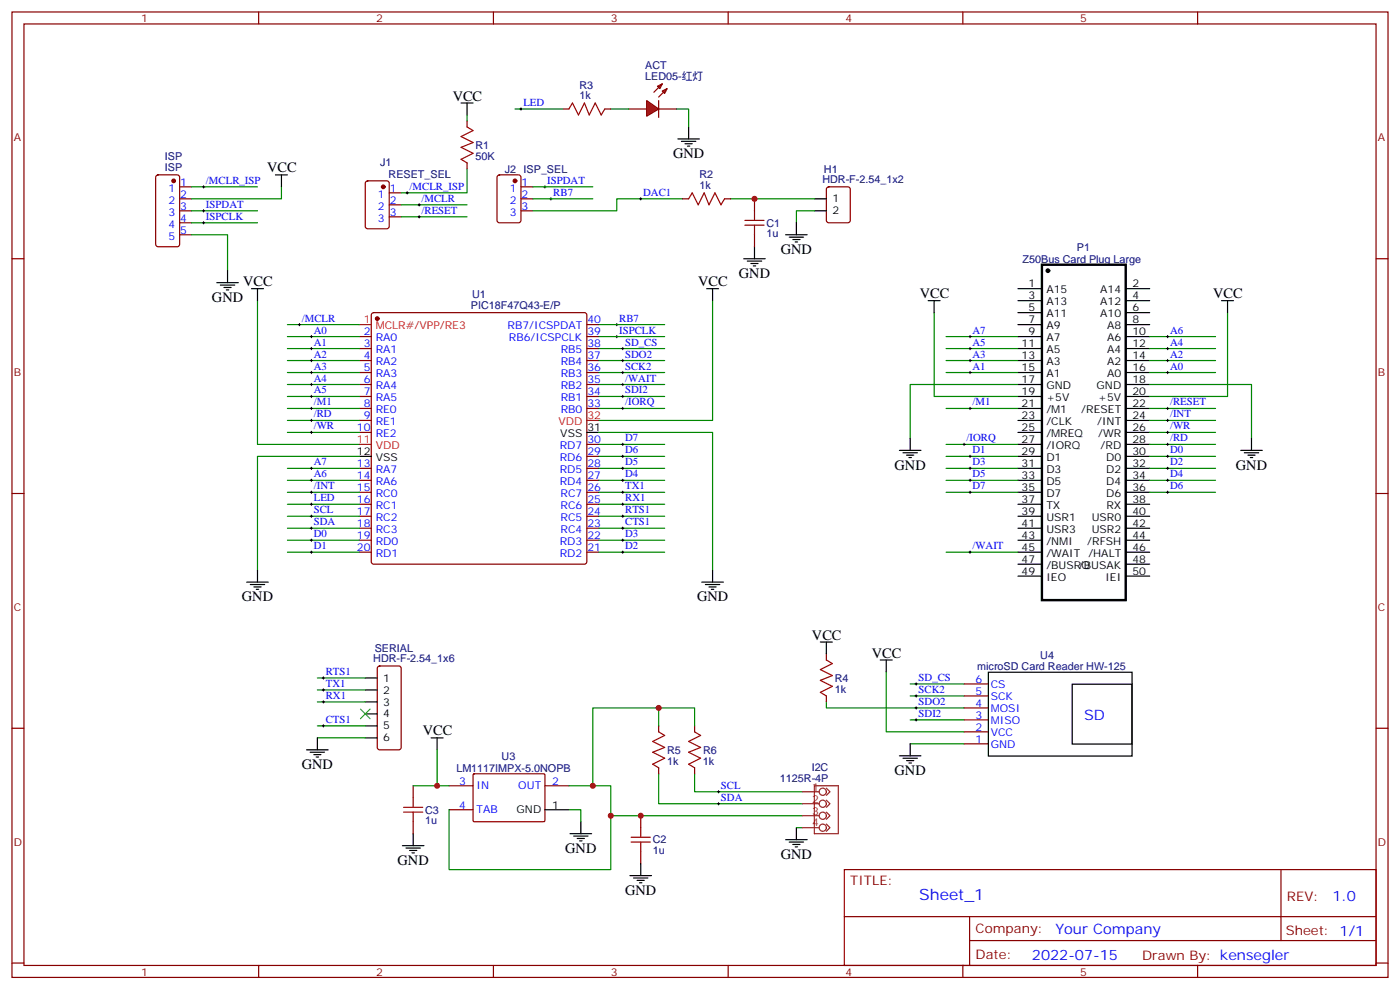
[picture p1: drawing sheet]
<svg xmlns="http://www.w3.org/2000/svg" width="412mm" height="292mm" viewBox="0 0 412 292" stroke-linecap="round" stroke-linejoin="round" font-family="sans-serif">
<g fill="none" stroke="#870000" stroke-width=".35">
<path d="M3.5 3.5h405.4v284.4h-405.4zM7.1 7.1h398.2v277.2h-398.2zM76.2 3.5v3.6M145.3 3.5v3.6M214.5 3.5v3.6M283.6 3.5v3.6M352.8 3.5v3.6M137.6 35.6v1.8M185.2 32.1h5.3M193.7 25.4l1.4-.7-.7 1.4zM194 32.1h5.3M195.1 26.8l1.4-.7-.7 1.4z"/>
<path d="M195.1 24.7l-2.5 2.5M196.5 26.1l-2.5 2.5M46.1 51.7l.5-.2h5.6l.7 .4v20.1l-.4 .6-5.9 .1-.7-.5v-20zM52.9 58.6h3.5M52.9 55h3.5M107.8 53.5l.5-.2h5.6l.7 .4 .1 13-.5 .6-5.9 .1-.6-.5-.1-12.9zM114.7 56.8h3.5M137.6 48v1.7M146.6 51.7l.5-.2h5.7l.6 .4 .1 13-.5 .7h-5.9l-.6-.4-.1-13zM153.5 58.6h3.5M153.5 55h3.5M201.1 58.6h1.7"/>
<path d="M213.4 58.6h1.8M222.2 58.6v3.5M243.7 55.2l.4-.2h5.7l.6 .5 .1 9.4-.5 .7h-5.9l-.6-.4-.1-9.5zM3.5 76.2h3.6M52.9 69.1h3.5M52.9 65.6h3.5M52.9 62.1h3.5M114.7 60.3h3.5M114.7 63.9h3.5M153.5 62.1h3.5M222.2 69.1v3.6M405.3 76.2h3.6"/>
<path d="M105.8 99.1h3.6M109.6 92.3l.5-.2h62.1l.5 .2 .2 .5v72.7l-.3 .5-.4 .2h-62.1l-.5-.3-.2-.4v-72.7zM172.9 99.1h3.5M172.9 95.6h3.5M105.8 102.7h3.6M105.8 106.2h3.6M105.8 109.7h3.6M105.8 113.2h3.6M105.8 116.8h3.6M172.9 102.7h3.5M172.9 106.2h3.5M172.9 109.7h3.5"/>
<path d="M172.9 113.2h3.5M172.9 116.8h3.5M105.8 120.3h3.6M105.8 123.8h3.6M105.8 127.4h3.6M105.8 137.9h3.6M172.9 120.3h3.5M172.9 137.9h3.5M172.9 134.4h3.5M172.9 130.9h3.5M3.5 145.3h3.6M105.8 141.5h3.6"/>
<path d="M105.8 145h3.6M105.8 148.5h3.6M105.8 152h3.6M105.8 155.6h3.6M105.8 159.1h3.6M172.9 141.5h3.5M172.9 145h3.5M172.9 148.5h3.5M172.9 152h3.5M172.9 155.6h3.5M172.9 159.1h3.5M405.3 145.3h3.6"/>
<path d="M105.8 162.6h3.6M172.9 162.6h3.5M111.4 196.4l.4-.3h5.7l.6 .5 .1 23.5-.5 .7h-5.9l-.6-.4-.1-23.6zM3.5 214.5h3.6M405.3 214.5h3.6M248.7 256.1h156.6v28.2h-156.6zM377.3 256.1v20.9M248.7 270h156.5M285.6 277h119.6M285.6 270v14.1M3.5 283.6h3.6M76.2 284.3v3.6"/>
<path d="M145.3 284.3v3.6M214.5 284.3v3.6M283.6 284.3v3.6M352.8 284.3v3.6M405.3 283.6h3.6"/>
</g>
<g fill="#870000" stroke="#870000" stroke-width=".35">
<circle cx="111.1" cy="93.8" r=".53"/>
<circle cx="51.2" cy="53.3" r=".53"/>
<circle cx="112.9" cy="55" r=".53"/>
<circle cx="151.7" cy="53.3" r=".53"/>
</g>
<path d="M105.8 95.6h3.6M105.8 130.9h3.6M172.9 123.8h3.5" fill="none" stroke="#f00" stroke-width=".35"/>
<g fill="none" stroke="#000" stroke-width=".35">
<path d="M135.8 30.3h3.5M137.6 30.3v3.6M81.1 51.5h3.6M82.9 51.5v3.5M239.9 58.6h3.5M67 79.7v3.6M219.1 76.2h6.3M220.1 76.9h4.3M221.2 77.6h2.1M221.9 78.3h.7M222.2 72.7v3.5M231.4 69.1h6.4"/>
<path d="M232.5 69.9h4.2M233.5 70.6h2.2M234.2 71.3h.7M234.6 65.6v3.5M239.9 62.1h3.5M63.9 83.3h6.3M64.9 84h4.2M66 84.7h2.1M66.7 85.4h.7M74.1 85h3.5M75.8 85v3.5M208.1 85h3.6"/>
<path d="M209.9 85v3.5M273.4 88.5h3.5M275.2 88.5v3.6M299.9 85h7M299.9 88.5h7M299.9 92.1h7M299.9 95.6h7M299.9 99.1h7M331.6 85h7.1M331.6 88.5h7.1M331.6 92.1h7.1M331.6 95.6h7.1"/>
<path d="M331.6 99.1h7.1M359.8 88.5h3.6M361.6 88.5v3.6M299.9 102.7h7M299.9 106.2h7M299.9 109.7h7M299.9 113.2h7M299.9 116.8h7M331.6 102.7h7.1M331.6 106.2h7.1M331.6 109.7h7.1M331.6 113.2h7.1"/>
<path d="M331.6 116.8h7.1M105.8 134.4h3.6M172.9 127.4h3.5M264.9 132.6h6.4M266 133.3h4.2M267.1 134.1h2.1M267.8 134.8h.7M268.1 129.1v3.5M299.9 134.4h7M299.9 127.4h7M299.9 120.3h7M299.9 123.8h7"/>
<path d="M299.9 130.9h7M299.9 137.9h7M331.6 134.4h7.1M331.6 127.4h7.1M331.6 120.3h7.1M331.6 123.8h7.1M331.6 130.9h7.1M331.6 137.9h7.1M365.5 132.6h6.3M366.5 133.3h4.3M367.6 134.1h2.1M368.3 134.8h.7"/>
<path d="M368.7 129.1v3.5M299.9 141.5h7M299.9 145h7M299.9 148.5h7M299.9 152h7M299.9 155.6h7M299.9 159.1h7M331.6 141.5h7.1M331.6 145h7.1M331.6 148.5h7.1M331.6 152h7.1M331.6 155.6h7.1"/>
<path d="M331.6 159.1h7.1M72.7 171.4h6.3M73.7 172.2h4.3M74.8 172.9h2.1M75.5 173.6h.7M75.8 167.9v3.5M206.7 171.4h6.4M207.8 172.2h4.2M208.8 172.9h2.2M209.5 173.6h.8M209.9 167.9v3.5M299.9 162.6h7"/>
<path d="M299.9 166.2h7M299.9 169.7h7M331.6 162.6h7.1M331.6 166.2h7.1M331.6 169.7h7.1M107.6 199.7h3.5M259.3 194.4h3.5M261.1 194.4v3.5M93.5 217.3v3.5M107.6 203.2h3.5M107.6 206.7h3.5M107.6 210.3h3.5"/>
<path d="M107.6 213.8h3.5M107.6 217.3h3.5M268.1 219.1v3.5M90.3 220.8h6.4M91.4 221.5h4.2M92.4 222.2h2.1M93.1 223h.7M264.9 222.6h6.4M266 223.3h4.2M267.1 224h2.1M267.8 224.7h.7M231.4 247.3h6.4"/>
<path d="M232.5 248h4.2M233.5 248.7h2.2M234.2 249.4h.7M234.6 243.8v3.5"/>
</g>
<path d="M306.9 78h24.7v98.7h-24.7z" fill="none" stroke="#000" stroke-width=".71"/>
<circle cx="308.7" cy="79.7" r=".53" fill="#000" stroke="#000" stroke-width=".35"/>
<g fill="none" stroke="#008700" stroke-width=".35">
<path d="M137.6 33.9v1.7M56.4 55h19.4M82.9 55v3.6h-26.5M137.6 49.7v7.1h-19.4M157 55h17.6M201.1 58.6h-19.4v3.5h-24.7M215.2 58.6h24.7M56.4 69.1h10.6v10.6M56.4 62.1h19.4M56.4 65.6h19.4M118.2 60.3h19.4M118.2 63.9h19.4"/>
<path d="M239.9 62.1h-5.3v3.5M75.8 88.5v42.4h30M84.7 99.1h21.1M84.7 95.6h21.1M209.9 88.5v35.3h-33.5M275.2 92.1v24.7h24.7M278.7 99.1h21.2M338.7 99.1h19.4M361.6 92.1v24.7h-22.9M84.7 102.7h21.1M84.7 109.7h21.1M84.7 106.2h21.1"/>
<path d="M84.7 113.2h21.1M84.7 116.8h21.1M176.4 102.7h19.4M176.4 109.7h19.4M176.4 106.2h19.4M176.4 113.2h19.4M176.4 116.8h19.4M278.7 102.7h21.2M278.7 109.7h21.2M278.7 106.2h21.2M299.9 113.2h-31.8v15.9M338.7 113.2h30v15.9"/>
<path d="M338.7 102.7h19.4M338.7 109.7h19.4M338.7 106.2h19.4M84.7 120.3h21.1M84.7 137.9h21.1M84.7 123.8h21.1M84.7 127.4h21.1M105.8 134.4h-30v33.5M176.4 127.4h33.5v40.5M176.4 130.9h19.4M176.4 120.3h19.4M176.4 134.4h19.4"/>
<path d="M176.4 137.9h19.4M278.7 130.9h21.2M278.7 120.3h21.2M278.7 134.4h21.2M278.7 137.9h21.2M338.7 130.9h19.4M338.7 120.3h19.4M338.7 134.4h19.4M338.7 137.9h19.4M338.7 123.8h19.4M338.7 127.4h19.4M84.7 141.5h21.1"/>
<path d="M84.7 145h21.1M84.7 148.5h21.1M84.7 152h21.1M84.7 155.6h21.1M84.7 159.1h21.1M176.4 141.5h19.4M176.4 145h19.4M176.4 148.5h19.4M176.4 152h19.4M176.4 155.6h19.4M176.4 159.1h19.4M278.7 141.5h21.2"/>
<path d="M278.7 145h21.2M338.7 141.5h19.4M338.7 145h19.4M84.7 162.6h21.1M176.4 162.6h19.4M278.7 162.6h21.2M93.5 199.7h14.1M261.1 197.9v17.6h22.9M93.5 203.2h14.1M93.5 206.7h14.1M93.5 213.8h14.1M93.5 217.3h14.1"/>
<path d="M243.4 206.7v1.8h40.6M268.1 201.4h15.9M268.1 205h15.9M268.1 212h15.9M268.1 219.1h15.9"/>
</g>
<g fill="none" stroke="#000" stroke-width=".29">
<path d="M59.6 55h.7M60 54.7v.7M119.6 56.8h.7M119.9 56.4v.8M123.5 60v.7M160.2 55h.7M160.5 54.7v.7M161.9 58.6h.7M162.3 58.2v.7M188.4 58.6h.7M188.7 58.2v.7M59.6 62.1h.7"/>
<path d="M59.6 65.6h.7M60 61.7v.7M60 65.3v.7M123.1 63.9h.7M123.1 60.3h.7M123.5 63.5v.7M87.8 95.6h.7M88.2 95.2v.8M91.4 99.1h.7M91.7 98.8v.7M181.3 99.1h.7M181.7 98.8v.7"/>
<path d="M285.4 99.1h.7M285.8 98.8v.7M343.6 99.1h.7M344 98.8v.7M91.4 109.7h.7M91.4 106.2h.7M91.4 102.7h.7M91.4 113.2h.7M91.4 116.8h.7M91.7 102.3v.7M91.7 105.8v.7M91.7 109.4v.7"/>
<path d="M91.7 112.9v.7M91.7 116.4v.7M91.7 119.9v.8M183.1 109.7h.7M183.1 106.2h.7M183.1 102.7h.7M183.1 113.2h.7M183.1 116.8h.7M183.4 102.3v.7M183.4 105.8v.7M183.4 109.4v.7M183.4 112.9v.7"/>
<path d="M183.4 116.4v.7M183.4 119.9v.8M285.4 109.7h.7M285.4 106.2h.7M285.4 102.7h.7M285.8 102.3v.7M285.8 105.8v.7M285.8 109.4v.7M285.8 119.9v.8M343.6 109.7h.7M343.6 106.2h.7M343.6 102.7h.7"/>
<path d="M344 102.3v.7M344 105.8v.7M344 109.4v.7M344 119.9v.8M91.4 120.3h.7M91.4 137.9h.7M91.4 127.4h.7M91.4 123.8h.7M91.7 123.5v.7M91.7 127v.7M91.7 137.6v.7M183.1 120.3h.7"/>
<path d="M183.1 130.9h.7M183.1 134.4h.7M183.1 137.9h.7M183.4 130.5v.7M183.4 134.1v.7M183.4 137.6v.7M283.6 130.9h.7M284 130.5v.7M285.4 120.3h.7M285.4 134.4h.7M285.4 137.9h.7M285.8 134.1v.7"/>
<path d="M285.8 137.6v.7M343.6 120.3h.7M343.6 130.9h.7M343.6 134.4h.7M343.6 137.9h.7M343.6 127.4h.7M343.6 123.8h.7M344 123.5v.7M344 127v.7M344 130.5v.7M344 134.1v.7M344 137.6v.7"/>
<path d="M91.4 141.5h.7M91.4 145h.7M91.4 159.1h.7M91.4 152h.7M91.4 155.6h.7M91.4 148.5h.7M91.7 141.1v.7M91.7 144.6v.7M91.7 148.2v.7M91.7 151.7v.7M91.7 155.2v.7M91.7 158.8v.7"/>
<path d="M183.1 141.5h.7M183.1 145h.7M183.1 159.1h.7M183.1 152h.7M183.1 155.6h.7M183.1 148.5h.7M183.4 141.1v.7M183.4 144.6v.7M183.4 148.2v.7M183.4 151.7v.7M183.4 155.2v.7M183.4 158.8v.7"/>
<path d="M285.4 141.5h.7M285.4 145h.7M285.8 141.1v.7M285.8 144.6v.7M343.6 141.5h.7M343.6 145h.7M344 141.1v.7M344 144.6v.7M91.4 162.6h.7M91.7 162.3v.7M183.1 162.6h.7M183.4 162.3v.7"/>
<path d="M285.4 162.6h.7M285.8 162.3v.7M94.9 199.7h.7M95.2 199.3v.7M94.9 203.2h.7M94.9 206.7h.7M94.9 213.8h.7M95.2 202.8v.8M95.2 206.4v.7M95.2 213.4v.7M269.5 201.4h.7M269.5 208.5h.7"/>
<path d="M269.5 205h.7M269.5 212h.7M269.9 201.1v.7M269.9 204.6v.7M269.9 208.1v.7M269.9 211.7v.7"/>
</g>
<path d="M137.6 37.4l1.7 1.1-3.5 1.7 3.5 1.8-3.5 1.4 3.5 1.8-3.5 1.7 1.8 1.1M202.8 58.6l1.1-1.8 1.8 3.5 1.7-3.5 1.4 3.5 1.8-3.5 1.8 3.5 1-1.7M219.4 66.3h5.7M219.4 64.9h5.7M222.2 62.1v2.8M222.2 66.3v2.8" fill="none" stroke="#a10000" stroke-width=".35"/>
<path d="M106.2 208.8l2.8 2.9M109 208.8l-2.8 2.9" fill="none" stroke="#3c3" stroke-width=".35"/>
<path d="M190.5 29.6l3.5 2.5-3.5 2.1z" fill="#f00" stroke="#870000" stroke-width=".35"/>
<g fill="none" stroke="#870000" stroke-width=".35">
<path d="M165.8 32.1h1.8M178.2 32.1h1.7M194 29.6v5M243.4 192.6v1.8M194 213.8v1.7M204.6 213.8v1.7M243.4 205v1.7M284 219.1h7M284 215.5h7M284 212h7M284 208.5h7M284 205h7"/>
<path d="M284 201.4h7M121.7 231.4v3.5M132.3 231.4h7M132.3 238.5h7M139.4 228.1l.3-.2h20.6l.2 .3v13.6l-.3 .2-20.7-.1-.2-.2zM160.5 231.4h7.1M194 226.1v1.8M204.6 226.1v1.8M121.7 242v3.5M188.7 240.2v3.6M188.7 250.8v3.6"/>
</g>
<g fill="none" stroke="#000" stroke-width=".35">
<path d="M202.8 37.4v3.5M199.7 40.9h6.3M200.7 41.6h4.3M201.8 42.3h2.1M202.5 43h.7M241.7 189.1h3.5M243.4 189.1v3.5M291.1 198h42.4v24.7h-42.4zM127 217.3h3.5M128.8 217.3v3.5M315.8 201.5h17.7v17.6h-17.7zM160.5 238.5h7.1"/>
<path d="M118.5 249.1h6.4M119.6 249.8h4.2M120.6 250.5h2.2M121.4 251.2h.7M121.7 245.5v3.6M167.9 245.5h6.4M169 246.2h4.2M170 246.9h2.2M170.7 247.7h.7M171.1 242v3.5M185.6 257.9h6.3M186.6 258.6h4.3"/>
<path d="M187.7 259.3h2.1M188.4 260h.7M188.7 254.4v3.5"/>
</g>
<g fill="none" stroke="#008700" stroke-width=".35">
<path d="M151.7 32.1h14.1M179.9 32.1h5.3M199.3 32.1h3.5v5.3M157 58.6h17.6M176.4 99.1h19.4M176.4 95.6h19.4M194 213.8v-5.3h10.6v5.3M194 208.5h-19.4v22.9h-7M121.7 231.4h7.1M128.8 220.8v10.6h3.5M132.3 238.5v17.6h47.6v-15.9M167.6 238.5h3.5v3.5"/>
<path d="M174.6 231.4h5.3v8.8h56.5M194 227.9v8.8h42.4M204.6 227.9v5.3h31.8M234.6 243.8h1.8"/>
</g>
<path d="M167.6 32.1l1-1.8 1.8 3.6 1.8-3.6 1.4 3.6 1.7-3.6 1.8 3.6 1.1-1.8M243.4 194.4l1.8 1-3.5 1.8 3.5 1.8-3.5 1.4 3.5 1.7-3.5 1.8 1.7 1.1M194 215.5l1.8 1.1-3.5 1.8 3.5 1.7-3.5 1.4 3.5 1.8-3.5 1.8 1.7 1M204.6 215.5l1.8 1.1-3.6 1.8 3.6 1.7-3.6 1.4 3.6 1.8-3.6 1.8 1.8 1M118.9 239.2h5.6M118.9 237.8h5.6M121.7 234.9v2.9M121.7 239.2v2.8M185.9 248h5.7M185.9 246.6h5.7M188.7 243.8v2.8M188.7 248v2.8" fill="none" stroke="#a10000" stroke-width=".35"/>
<path d="M153.1 32.1h.7M153.5 31.8v.7M181.3 95.6h.7M181.7 95.2v.8M211.3 233.2h.7M211.3 236.7h.7M211.7 232.8v.7M211.7 236.4v.7" fill="none" stroke="#000" stroke-width=".29"/>
<g fill="none" stroke="#8c2424" stroke-width=".35">
<path d="M236.4 233.2h4.9M236.4 236.7h4.9M239.9 231.4h7v14.1h-7zM243.4 232.1l1.1 1.1-1.1 1M243.4 235.7l1.1 1-1.1 1.1M243.4 239.2l1.1 1-1.1 1.1M236.4 240.2h4.9M236.4 243.8h4.9M243.4 242.7l1.1 1.1-1.1 1"/>
<circle cx="242.4" cy="236.7" r="1.06"/>
<circle cx="242.4" cy="233.2" r="1.06"/>
<circle cx="242.4" cy="240.2" r="1.06"/>
<circle cx="242.4" cy="243.8" r="1.06"/>
</g>
<g fill="#c00">
<circle cx="222.3" cy="58.6" r=".88"/>
<circle cx="194" cy="208.5" r=".88"/>
<circle cx="174.6" cy="231.4" r=".88"/>
<circle cx="188.7" cy="240.2" r=".88"/>
<circle cx="128.8" cy="231.4" r=".88"/>
<circle cx="179.9" cy="240.2" r=".88"/>
</g>
<text font-size="4.6" fill="#00f" x="270.8" y="265.1">Sheet_1</text>
<g font-size="4.2">
<text x="133.3" y="29.6">VCC</text>
<text x="198.3" y="46.6">GND</text>
<text x="78.7" y="50.8">VCC</text>
<text x="230" y="74.8">GND</text>
<text x="217.7" y="81.8">GND</text>
<text x="62.4" y="88.9">GND</text>
<text x="71.6" y="84.3">VCC</text>
<text x="205.7" y="84.3">VCC</text>
<text x="270.9" y="87.8">VCC</text>
<text x="357.4" y="87.8">VCC</text>
<text x="263.5" y="138.3">GND</text>
<text x="364.1" y="138.3">GND</text>
<text x="71.3" y="177.1">GND</text>
<text x="205.3" y="177.1">GND</text>
<text x="239.2" y="188.4">VCC</text>
<text x="256.8" y="193.7">VCC</text>
<text x="124.5" y="216.6">VCC</text>
<text x="88.9" y="226.5">GND</text>
<text x="263.5" y="228.2">GND</text>
<text x="166.5" y="251.2">GND</text>
<text x="117.1" y="254.7">GND</text>
<text x="230" y="252.9">GND</text>
<text x="184.1" y="263.5">GND</text>
</g>
<g font-size="4.2" fill="#00f">
<text x="319.4" y="211.9">SD</text>
<text x="392.5" y="265.4">1.0</text>
<text x="310.9" y="274.9">Your Company</text>
<text x="304" y="282.7">2022-07-15</text>
</g>
<g font-size="3.9" fill="#800">
<text x="250.5" y="260.7">TITLE:</text>
<text x="379.1" y="265.4">REV:</text>
<text x="287.4" y="274.9">Company:</text>
<text x="378.7" y="275.5">Sheet: 1/1</text>
<text x="287.4" y="282.6">Date:</text>
<text x="336.4" y="282.7">Drawn By: kensegler</text>
</g>
<g font-size="3.2" fill="#800">
<text x="41.6" y="6.5">1</text>
<text x="110.8" y="6.5">2</text>
<text x="179.9" y="6.5">3</text>
<text x="249.1" y="6.5">4</text>
<text x="318.2" y="6.5">5</text>
<text x="4.1" y="41.6">A</text>
<text x="405.9" y="41.6">A</text>
<text x="4.1" y="110.8">B</text>
<text x="405.9" y="110.8">B</text>
<text x="4.1" y="179.9">C</text>
<text x="405.9" y="179.9">C</text>
<text x="4.1" y="249.1">D</text>
<text x="405.9" y="249.1">D</text>
<text x="41.6" y="287.3">1</text>
<text x="110.8" y="287.3">2</text>
<text x="179.9" y="287.3">3</text>
<text x="249.1" y="287.3">4</text>
<text x="318.2" y="287.3">5</text>
</g>
<g font-size="3.2" fill="#000080">
<text x="190.1" y="23.6">LED05-红灯</text>
<text x="190.1" y="20.4">ACT</text>
<text x="170.7" y="29.3">1k</text>
<text x="170.7" y="26.2">R3</text>
<text x="48.6" y="47.2">ISP</text>
<text x="140.1" y="47">50K</text>
<text x="140.1" y="43.8">R1</text>
<text x="48.6" y="50.4">ISP</text>
<text x="112" y="49">J1</text>
<text x="114.5" y="52.6">RESET_SEL</text>
<text x="148.7" y="50.9">J2 ISP_SEL</text>
<text x="206" y="52.5">R2</text>
<text x="242.2" y="54">HDR-F-2.54_1x2</text>
<text x="242.7" y="51">H1</text>
<text x="206" y="55.7">1k</text>
<text x="225.8" y="69.9">1u</text>
<text x="225.8" y="66.7">C1</text>
<text x="301.2" y="77.4">Z50Bus Card Plug Large</text>
<text x="317.2" y="74">P1</text>
<text x="139" y="87.8">U1</text>
<text x="138.7" y="91">PIC18F47Q43-E/P</text>
<text x="109.9" y="195.1">HDR-F-2.54_1x6</text>
<text x="110.4" y="192.1">SERIAL</text>
<text x="287.9" y="197.3">microSD Card Reader HW-125</text>
<text x="306.4" y="194">U4</text>
<text x="245.9" y="204">1k</text>
<text x="245.9" y="200.9">R4</text>
<text x="196.5" y="222">R5</text>
<text x="207.1" y="222">R6</text>
<text x="134.4" y="227.3">LM1117IMPX-5.0NOPB</text>
<text x="147.8" y="223.7">U3</text>
<text x="196.5" y="225.2">1k</text>
<text x="207.1" y="225.2">1k</text>
<text x="239.1" y="227.2">I2C</text>
<text x="229.7" y="230.4">1125R-4P</text>
<text x="125.2" y="239.6">C3</text>
<text x="125.2" y="242.8">1u</text>
<text x="192.3" y="251.6">1u</text>
<text x="192.3" y="248.4">C2</text>
</g>
<g font-size="3.2" fill="#00f">
<text x="154.2" y="31.2">LED</text>
<text x="49.6" y="60">2</text>
<text x="49.6" y="56.4">1</text>
<text x="53.1" y="58.2">2</text>
<text x="53.1" y="54.7">1</text>
<text x="60.7" y="54.2">/MCLR_ISP</text>
<text x="111.3" y="58.2">1</text>
<text x="114.8" y="56.4">1</text>
<text x="114.8" y="60">2</text>
<text x="120.6" y="55.9">/MCLR_ISP</text>
<text x="124.2" y="59.4">/MCLR</text>
<text x="150.1" y="56.4">1</text>
<text x="150.1" y="60">2</text>
<text x="153.6" y="54.7">1</text>
<text x="153.6" y="58.2">2</text>
<text x="161.2" y="54.2">ISPDAT</text>
<text x="163" y="57.7">RB7</text>
<text x="189.4" y="57.7">DAC1</text>
<text x="49.6" y="63.5">3</text>
<text x="53.1" y="65.3">4</text>
<text x="53.1" y="61.7">3</text>
<text x="60.7" y="61.2">ISPDAT</text>
<text x="60.7" y="64.7">ISPCLK</text>
<text x="111.3" y="61.7">2</text>
<text x="111.3" y="65.3">3</text>
<text x="114.8" y="63.5">3</text>
<text x="124.2" y="63">/RESET</text>
<text x="150.1" y="63.5">3</text>
<text x="153.6" y="61.7">3</text>
<text x="49.6" y="70.6">5</text>
<text x="49.6" y="67">4</text>
<text x="53.1" y="68.8">5</text>
<text x="88.9" y="94.7">/MCLR</text>
<text x="173" y="95.2">40</text>
<text x="182.4" y="94.7">RB7</text>
<text x="92.4" y="98.2">A0</text>
<text x="92.4" y="101.8">A1</text>
<text x="107.2" y="98.8">2</text>
<text x="110.7" y="100.5">RA0</text>
<text x="149.5" y="97">RB7/ICSPDAT</text>
<text x="149.9" y="100.5">RB6/ICSPCLK</text>
<text x="173" y="98.8">39</text>
<text x="182.4" y="98.2">ISPCLK</text>
<text x="184.1" y="101.8">SD_CS</text>
<text x="286.5" y="101.8">A5</text>
<text x="286.5" y="98.2">A7</text>
<text x="344.7" y="101.8">A4</text>
<text x="344.7" y="98.2">A6</text>
<text x="92.4" y="105.3">A2</text>
<text x="107.2" y="102.3">3</text>
<text x="107.2" y="105.8">4</text>
<text x="110.7" y="104.1">RA1</text>
<text x="110.7" y="107.6">RA2</text>
<text x="165.2" y="107.6">RB4</text>
<text x="165.2" y="104.1">RB5</text>
<text x="173" y="105.8">37</text>
<text x="173" y="102.3">38</text>
<text x="184.1" y="105.3">SDO2</text>
<text x="286.5" y="105.3">A3</text>
<text x="344.7" y="105.3">A2</text>
<text x="92.4" y="108.8">A3</text>
<text x="92.4" y="112.4">A4</text>
<text x="107.2" y="109.4">5</text>
<text x="107.2" y="112.9">6</text>
<text x="110.7" y="111.1">RA3</text>
<text x="165.2" y="111.1">RB3</text>
<text x="173" y="112.9">35</text>
<text x="173" y="109.4">36</text>
<text x="184.1" y="112.4">/WAIT</text>
<text x="184.1" y="108.8">SCK2</text>
<text x="286.5" y="108.8">A1</text>
<text x="344.7" y="108.8">A0</text>
<text x="92.4" y="115.9">A5</text>
<text x="92.4" y="119.4">/M1</text>
<text x="107.2" y="116.4">7</text>
<text x="107.2" y="119.9">8</text>
<text x="110.7" y="114.7">RA4</text>
<text x="110.7" y="118.2">RA5</text>
<text x="165.2" y="118.2">RB1</text>
<text x="165.2" y="114.7">RB2</text>
<text x="173" y="119.9">33</text>
<text x="173" y="116.4">34</text>
<text x="184.1" y="119.4">/IORQ</text>
<text x="184.1" y="115.9">SDI2</text>
<text x="286.5" y="119.4">/M1</text>
<text x="344.7" y="119.4">/RESET</text>
<text x="92.4" y="122.9">/RD</text>
<text x="107.2" y="123.5">9</text>
<text x="110.7" y="121.7">RE0</text>
<text x="110.7" y="125.2">RE1</text>
<text x="165.2" y="121.7">RB0</text>
<text x="344.7" y="122.9">/INT</text>
<text x="92.4" y="126.5">/WR</text>
<text x="105.2" y="127">10</text>
<text x="110.7" y="128.8">RE2</text>
<text x="173" y="130.5">30</text>
<text x="184.1" y="130">D7</text>
<text x="284.7" y="130">/IORQ</text>
<text x="344.7" y="130">/RD</text>
<text x="344.7" y="126.5">/WR</text>
<text x="92.4" y="137.1">A7</text>
<text x="105.2" y="137.6">13</text>
<text x="164.9" y="135.8">RD6</text>
<text x="164.9" y="132.3">RD7</text>
<text x="173" y="137.6">28</text>
<text x="173" y="134.1">29</text>
<text x="184.1" y="137.1">D5</text>
<text x="184.1" y="133.5">D6</text>
<text x="286.5" y="133.5">D1</text>
<text x="286.5" y="137.1">D3</text>
<text x="344.7" y="133.5">D0</text>
<text x="344.7" y="137.1">D2</text>
<text x="92.4" y="140.6">A6</text>
<text x="105.2" y="141.1">14</text>
<text x="110.7" y="139.3">RA7</text>
<text x="110.7" y="142.9">RA6</text>
<text x="164.9" y="142.9">RD4</text>
<text x="164.9" y="139.3">RD5</text>
<text x="173" y="141.1">27</text>
<text x="184.1" y="140.6">D4</text>
<text x="286.5" y="140.6">D5</text>
<text x="344.7" y="140.6">D4</text>
<text x="92.4" y="144.1">/INT</text>
<text x="92.4" y="147.6">LED</text>
<text x="105.2" y="144.6">15</text>
<text x="105.2" y="148.2">16</text>
<text x="110.7" y="146.4">RC0</text>
<text x="110.7" y="149.9">RC1</text>
<text x="165.1" y="149.9">RC6</text>
<text x="165.1" y="146.4">RC7</text>
<text x="173" y="148.2">25</text>
<text x="173" y="144.6">26</text>
<text x="184.1" y="147.6">RX1</text>
<text x="184.1" y="144.1">TX1</text>
<text x="286.5" y="144.1">D7</text>
<text x="344.7" y="144.1">D6</text>
<text x="92.4" y="151.2">SCL</text>
<text x="92.4" y="154.7">SDA</text>
<text x="105.2" y="151.7">17</text>
<text x="105.2" y="155.2">18</text>
<text x="110.7" y="153.5">RC2</text>
<text x="165.1" y="153.5">RC5</text>
<text x="173" y="155.2">23</text>
<text x="173" y="151.7">24</text>
<text x="184.1" y="154.7">CTS1</text>
<text x="184.1" y="151.2">RTS1</text>
<text x="92.4" y="158.2">D0</text>
<text x="92.4" y="161.7">D1</text>
<text x="105.2" y="158.8">19</text>
<text x="110.7" y="157">RC3</text>
<text x="110.7" y="160.5">RD0</text>
<text x="164.9" y="160.5">RD3</text>
<text x="165.1" y="157">RC4</text>
<text x="173" y="158.8">22</text>
<text x="184.1" y="161.7">D2</text>
<text x="184.1" y="158.2">D3</text>
<text x="286.5" y="161.7">/WAIT</text>
<text x="105.2" y="162.3">20</text>
<text x="110.7" y="164">RD1</text>
<text x="164.9" y="164">RD2</text>
<text x="173" y="162.3">21</text>
<text x="96" y="202.3">TX1</text>
<text x="96" y="198.8">RTS1</text>
<text x="270.6" y="200.6">SD_CS</text>
<text x="287.4" y="201.2">6</text>
<text x="291.8" y="202.6">CS</text>
<text x="96" y="205.8">RX1</text>
<text x="270.6" y="207.6">SDO2</text>
<text x="270.6" y="204.1">SCK2</text>
<text x="287.4" y="208.2">4</text>
<text x="287.4" y="204.7">5</text>
<text x="291.8" y="209.6">MOSI</text>
<text x="291.8" y="206.1">SCK</text>
<text x="96" y="212.9">CTS1</text>
<text x="270.6" y="211.1">SDI2</text>
<text x="287.4" y="215.3">2</text>
<text x="287.4" y="211.7">3</text>
<text x="291.8" y="213.1">MISO</text>
<text x="287.4" y="218.8">1</text>
<text x="291.8" y="220.2">GND</text>
<text x="291.8" y="216.7">VCC</text>
<text x="135.2" y="231.1">3</text>
<text x="140.4" y="232.5">IN</text>
<text x="152.7" y="232.5">OUT</text>
<text x="162.6" y="231.1">2</text>
<text x="212.4" y="232.3">SCL</text>
<text x="135.2" y="238.1">4</text>
<text x="140.4" y="239.5">TAB</text>
<text x="212.4" y="235.8">SDA</text>
</g>
<g font-size="3.2">
<text x="245.2" y="59.6">1</text>
<text x="245.2" y="63.1">2</text>
<text x="303" y="84.7">1</text>
<text x="303" y="88.2">3</text>
<text x="308.2" y="86.4">A15</text>
<text x="308.2" y="90">A13</text>
<text x="324.1" y="86.4">A14</text>
<text x="324.1" y="90">A12</text>
<text x="333.6" y="84.7">2</text>
<text x="333.6" y="88.2">4</text>
<text x="303" y="91.7">5</text>
<text x="303" y="95.2">7</text>
<text x="308.2" y="93.5">A11</text>
<text x="324.1" y="93.5">A10</text>
<text x="333.6" y="91.7">6</text>
<text x="333.6" y="95.2">8</text>
<text x="303" y="98.8">9</text>
<text x="308.2" y="97">A9</text>
<text x="308.2" y="100.5">A7</text>
<text x="326.1" y="97">A8</text>
<text x="326.1" y="100.5">A6</text>
<text x="333.6" y="98.8">10</text>
<text x="300.9" y="102.3">11</text>
<text x="300.9" y="105.8">13</text>
<text x="308.2" y="104.1">A5</text>
<text x="308.2" y="107.6">A3</text>
<text x="326.1" y="104.1">A4</text>
<text x="326.1" y="107.6">A2</text>
<text x="333.6" y="102.3">12</text>
<text x="333.6" y="105.8">14</text>
<text x="300.9" y="109.4">15</text>
<text x="300.9" y="112.9">17</text>
<text x="308.2" y="111.1">A1</text>
<text x="326.1" y="111.1">A0</text>
<text x="333.6" y="109.4">16</text>
<text x="333.6" y="112.9">18</text>
<text x="300.9" y="116.4">19</text>
<text x="300.9" y="119.9">21</text>
<text x="308.2" y="114.7">GND</text>
<text x="308.2" y="118.2">+5V</text>
<text x="323" y="114.7">GND</text>
<text x="323.5" y="118.2">+5V</text>
<text x="333.6" y="116.4">20</text>
<text x="333.6" y="119.9">22</text>
<text x="300.9" y="123.5">23</text>
<text x="308.2" y="121.7">/M1</text>
<text x="308.2" y="125.2">/CLK</text>
<text x="318.5" y="121.7">/RESET</text>
<text x="323.2" y="125.2">/INT</text>
<text x="333.6" y="123.5">24</text>
<text x="165.1" y="128.8">VSS</text>
<text x="173" y="127">31</text>
<text x="300.9" y="127">25</text>
<text x="300.9" y="130.5">27</text>
<text x="308.2" y="128.8">/MREQ</text>
<text x="323.5" y="128.8">/WR</text>
<text x="333.6" y="127">26</text>
<text x="333.6" y="130.5">28</text>
<text x="105.2" y="134.1">12</text>
<text x="110.7" y="135.8">VSS</text>
<text x="300.9" y="134.1">29</text>
<text x="300.9" y="137.6">31</text>
<text x="308.2" y="132.3">/IORQ</text>
<text x="308.2" y="135.8">D1</text>
<text x="324.2" y="132.3">/RD</text>
<text x="325.8" y="135.8">D0</text>
<text x="333.6" y="134.1">30</text>
<text x="333.6" y="137.6">32</text>
<text x="300.9" y="141.1">33</text>
<text x="308.2" y="139.3">D3</text>
<text x="308.2" y="142.9">D5</text>
<text x="325.8" y="139.3">D2</text>
<text x="325.8" y="142.9">D4</text>
<text x="333.6" y="141.1">34</text>
<text x="300.9" y="144.6">35</text>
<text x="300.9" y="148.2">37</text>
<text x="308.2" y="146.4">D7</text>
<text x="308.2" y="149.9">TX</text>
<text x="325.8" y="146.4">D6</text>
<text x="325.9" y="149.9">RX</text>
<text x="333.6" y="144.6">36</text>
<text x="333.6" y="148.2">38</text>
<text x="300.9" y="151.7">39</text>
<text x="300.9" y="155.2">41</text>
<text x="308.2" y="153.5">USR1</text>
<text x="321.6" y="153.5">USR0</text>
<text x="333.6" y="151.7">40</text>
<text x="333.6" y="155.2">42</text>
<text x="300.9" y="158.8">43</text>
<text x="308.2" y="157">USR3</text>
<text x="308.2" y="160.5">/NMI</text>
<text x="320.3" y="160.5">/RFSH</text>
<text x="321.6" y="157">USR2</text>
<text x="333.6" y="158.8">44</text>
<text x="300.9" y="162.3">45</text>
<text x="300.9" y="165.8">47</text>
<text x="308.2" y="164">/WAIT</text>
<text x="308.2" y="167.6">/BUSRQ</text>
<text x="317.8" y="167.6">/BUSAK</text>
<text x="320.6" y="164">/HALT</text>
<text x="333.6" y="162.3">46</text>
<text x="333.6" y="165.8">48</text>
<text x="300.9" y="169.3">49</text>
<text x="308.2" y="171.1">IEO</text>
<text x="325.6" y="171.1">IEI</text>
<text x="333.6" y="169.3">50</text>
<text x="112.9" y="200.7">1</text>
<text x="112.9" y="204.3">2</text>
<text x="112.9" y="207.8">3</text>
<text x="112.9" y="211.3">4</text>
<text x="112.9" y="214.8">5</text>
<text x="112.9" y="218.4">6</text>
<text x="152.2" y="239.5">GND</text>
<text x="162.6" y="238.1">1</text>
</g>
<g font-size="3.2" fill="#f00">
<text x="107.2" y="95.2">1</text>
<text x="110.7" y="97">MCLR#/VPP/RE3</text>
<text x="164.5" y="125.2">VDD</text>
<text x="173" y="123.5">32</text>
<text x="105.2" y="130.5">11</text>
<text x="110.7" y="132.3">VDD</text>
</g>
<g font-size="3.2" fill="#8d2323">
<text x="239.3" y="232.8">1</text>
<text x="239.3" y="236.4">2</text>
<text x="239.3" y="239.9">3</text>
<text x="239.3" y="243.4">4</text>
</g>
</svg>
